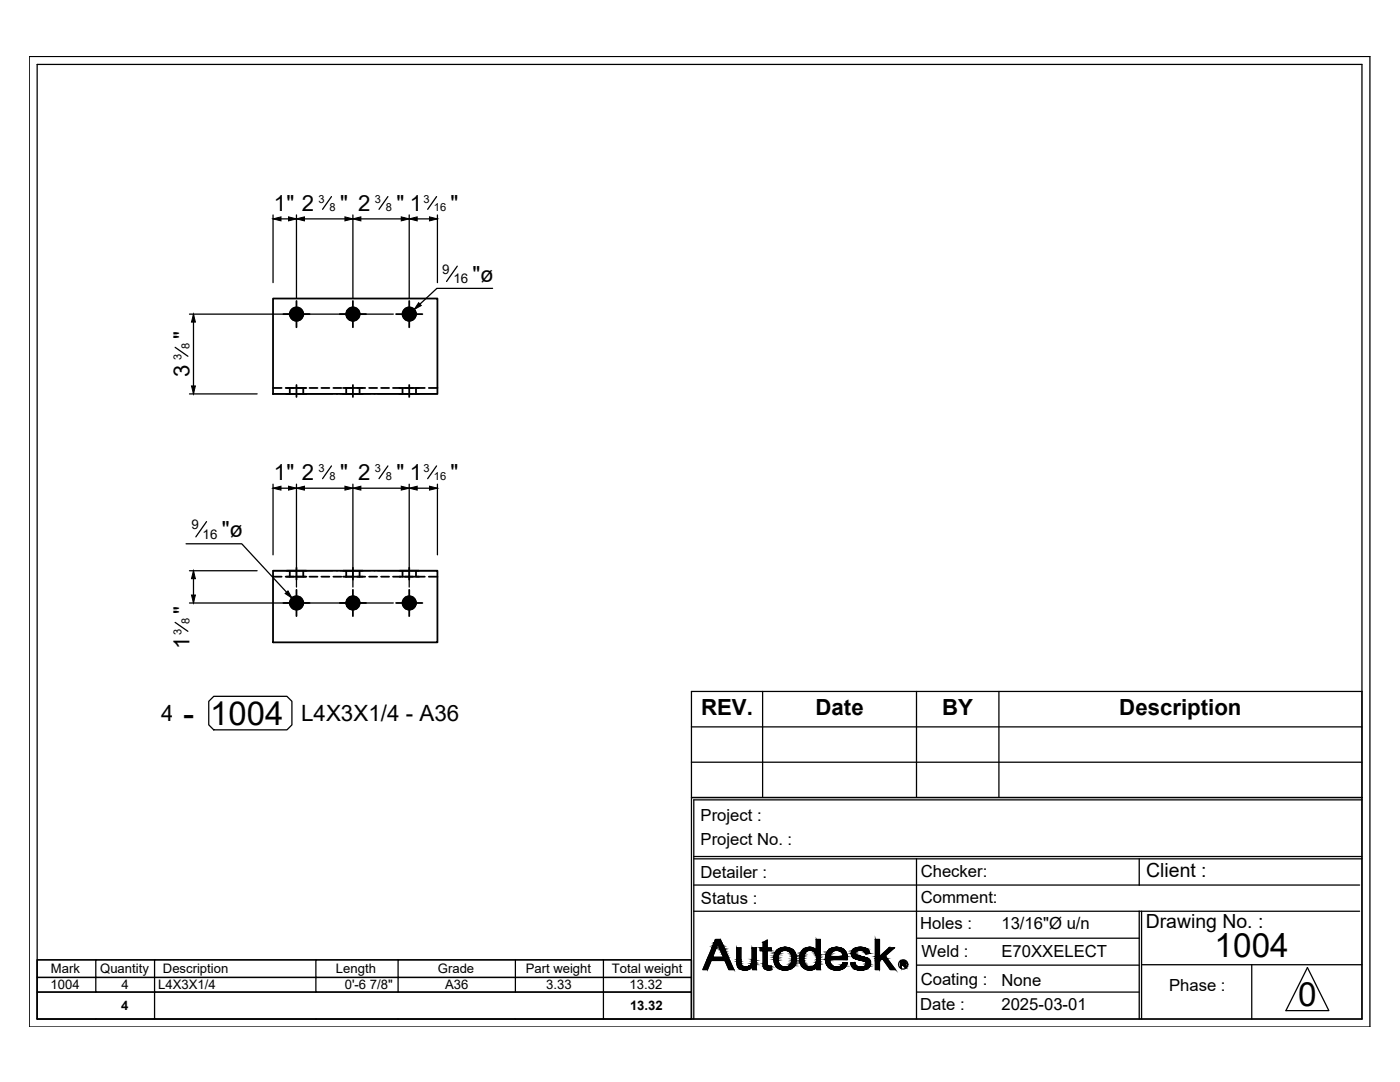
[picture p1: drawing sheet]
<svg xmlns="http://www.w3.org/2000/svg" width="279mm" height="216mm" viewBox="0 0 279 216" stroke-linecap="round" stroke-linejoin="round" font-family="sans-serif">
<g fill="none" stroke="#000" stroke-width=".36">
<path d="M54.5 59.6h32.8v19h-32.8zM54.5 77.4h1.7M56.5 62.7h5.3M57 77.4h4.1M57.2 78.6h3.9M57.8 77.4v1.2M59.2 76.8v2.4M59.2 60.1v5.2M60.5 77.4v1.2M61.8 77.4h1.6M64.1 77.4h1.6M66.5 77.4h1.6"/>
<path d="M67.8 62.7h5.3M68.5 77.4h4.4M68.5 78.6h3.9M69.1 77.4v1.2M70.4 76.8v2.4M70.4 60.1v5.2M71.8 77.4v1.2M73.7 77.4h1.6M76.1 77.4h1.5M78.4 77.4h6.4M79 62.7h5.3M79.7 78.6h3.9"/>
<path d="M80.3 77.4v1.2M81.7 76.8v2.4M81.7 60.1v5.2M83 77.4v1.2M85.6 77.4h1.7M54.5 113.9h32.8v14.3h-32.8zM54.5 115.1h1.7M57 115.1h4.1M57.2 113.9h3.9M57.8 113.9v1.2M59.2 113.3v2.4M59.2 117.7v5.2"/>
<path d="M60.5 113.9v1.2M61.8 115.1h1.6M64.1 115.1h1.6M66.5 115.1h1.6M68.5 115.1h4.4M68.5 113.9h3.9M69.1 113.9v1.2M70.4 113.3v2.4M70.4 117.7v5.2M71.8 113.9v1.2M73.7 115.1h1.6M76.1 115.1h1.5"/>
<path d="M78.4 115.1h6.4M79.7 113.9h3.9M80.3 113.9v1.2M81.7 113.3v2.4M81.7 117.7v5.2M83 113.9v1.2M85.6 115.1h1.7M56.5 120.3h5.3M67.8 120.3h5.3M79 120.3h5.3"/>
<circle cx="59.2" cy="62.7" r="1.34"/>
<circle cx="70.4" cy="62.7" r="1.34"/>
<circle cx="81.7" cy="62.7" r="1.34"/>
<circle cx="59.2" cy="120.3" r="1.34"/>
<circle cx="70.4" cy="120.3" r="1.34"/>
<circle cx="81.7" cy="120.3" r="1.34"/>
</g>
<g fill="none" stroke="#000" stroke-width=".25">
<path d="M5.8 11.3h267.6v193.6h-267.6zM7.4 12.9h264.4v190.4h-264.4zM66.2 39.2l-1.8 2.6M77.4 39.2l-1.8 2.6M87.1 39.2l-1.7 2.6M54.5 43.7h32.8M54.5 42.9v13.5M59.2 42.9v16.6M70.4 42.9v16.6M81.7 42.9v16.6M87.3 42.9v13.5M91.3 53.1l-2.2 3.1"/>
<path d="M98.3 57.5h-11.1l-4.5 4.3M35 69.3l2.5 1.8M37.8 78.6h13.5M37.8 62.7h40.7M38.6 62.7v15.9M54.5 78.6h4.4M59.7 78.6h.1M60.4 78.6h6M67.1 78.6h.1M67.9 78.6h6M74.6 78.6h.1M75.4 78.6h6"/>
<path d="M82.2 78.6h.1M82.9 78.6h4.4M54.5 97.4h32.8M54.5 96.6v14.1M59.2 96.6v20.5M66.2 93l-1.8 2.5M70.4 96.6v20.5M77.4 93l-1.8 2.5M81.7 96.6v20.5M87.1 93l-1.7 2.5M87.3 96.6v14.1M37.1 108.5h11.1l10.1 10.8"/>
<path d="M37.8 113.9h13.5M38.6 113.9v6.4M41.2 104.1l-2.1 3M54.5 113.9h4.4M59.7 113.9h.1M60.4 113.9h6M67.1 113.9h.1M67.9 113.9h6M74.6 113.9h.1M75.4 113.9h6M82.2 113.9h.1M82.9 113.9h4.4"/>
<path d="M35 124.2l2.5 1.8M37.8 120.3h40.7M42.7 138.9h14.6l1 1v4.7l-1 1h-14.6l-1-1v-4.7zM152.2 138v21.1M182.9 138v21.1M199.4 138v21.1M271.8 138h-133.8v21.1h133.8h-133.8v44.2M138 145h133.8M138 152.1h133.8M271.8 159.6h-133.3v43.7M138.5 170.9h133.3M138.5 171.4h133.3"/>
<path d="M138.5 176.6h132.8M182.9 171.4v31.9M227.4 171.4v5.2M7.4 191.5h130.6v11.8h-130.6zM19.1 191.5h-11.7v3.5h11.7h-11.7v3h11.7M19.1 198h-11.7v5.3h11.7M30.8 191.5h-11.7v3.5h11.7h-11.7v3h11.7h-11.7M63 191.5h-32.2v3.5h32.2h-32.2v3h32.2M63 198h-32.2v5.3h32.2M63 198h57.4M79.4 191.5h-16.4v3.5h16.4h-16.4v3h16.4M102.9 191.5h-23.5v3.5h23.5h-23.5v3h23.5"/>
<path d="M120.4 191.5h17.6v3.5h-17.6zM120.4 191.5h-17.5v3.5h17.5M120.4 195h17.6v3h-17.6zM120.4 195h-17.5v3h17.5M120.4 198h17.6v5.3h-17.6zM138.5 181.8h132.8M142.8 187.5h.9l-.4 .6 1.1 2.9h-2.2l2.5 .7 .8 1.8h.9l-2.7-6a2.08 2.08 0 0 0-.7 1.5l-.8 2 2.5 .7h-2.8l-.7 1.8h-.9zM147 189.1h.9v3.1a.84 .84 0 0 0 .9 .7l-1.5 .1-.3-1.1zM147.3 193l2.9-.2a1.94 1.94 0 0 1-2.9 .2zM150.1 189.1h.8v4.4h-.7v-.7h-.8a1.27 1.27 0 0 0 .7-1.4zM152.3 188.1l.8-.5v1.5h.8v.6h-.8v2.9l.5 .2-1.2 .1-.1-3.2h-.6v-.6h.6zM152.4 192.9l1.5-.1 .1 .7-1.2-.1z"/>
<path d="M155 189.7a2.51 2.51 0 0 1 3.3-.1h-1.6a1.7 1.7 0 0 0-1.1 2.8l.3 .4 .8 .2h-1.6a2.6 2.6 0 0 1-.1-3.3zM156.7 189.6h1.6a2.34 2.34 0 0 1 .1 3.3 2.34 2.34 0 0 1-3.3 .1h1.6a1.74 1.74 0 0 0 1.2-2.6l-.5-.5zM160.1 189.6a1.89 1.89 0 0 1 2.8 0 2.17 2.17 0 0 0-2.1 .4 1.98 1.98 0 0 0 .6 2.9l.3 .1h-1.5a2.64 2.64 0 0 1-.1-3.4zM160.2 193l2.1-.2 .7 .1a1.85 1.85 0 0 1-2.8 .1zM162.9 187.5h.8v6h-.7v-.6l-.7-.1a2.02 2.02 0 0 0-.1-3.1l-.5-.1h1.2zM165.3 189.7a2.41 2.41 0 0 1 3.2-.1 3.2 3.2 0 0 0-2.4 .3l-.3 .3-.2 .7 3.5 .1v.5h-3.5a1.45 1.45 0 0 0 1.4 1.5h-1.7a2.57 2.57 0 0 1 0-3.3zM165.3 193l2.1-.1 .6-.4 .3-.4 .8 .1a2.34 2.34 0 0 1-3.8 .8zM165.6 190.9h2.7l-.2-.6-.2-.4-.9-.3h1.5l.4 .5 .2 .9zM169.8 192.2l.8-.1 .2 .5 .4 .3 2.2 .1a2.38 2.38 0 0 1-3.5-.5zM170.3 189.5a2.54 2.54 0 0 1 2.9 0l-1.8 .2a.58 .58 0 0 0-.6 .8l.7 .2a3.1 3.1 0 0 1 2.2 1.1v.7l-.3 .5h-1.6a.79 .79 0 0 0 .8-.2 .79 .79 0 0 0 .2-.9l-.6-.2a3.2 3.2 0 0 1-2.2-.9l-.1-.3a.99 .99 0 0 1 .4-1zM171.7 189.6l1.5-.1 .4 .7-.8 .1-.3-.5zM174.7 187.5h.8v3.4l.6 .3-.6 .5v1.8h-.8z"/>
<path d="M175.5 190.9l1.9-1.8h1.1l-1.8 1.6 2 2.8h-1l-1.6-2.3zM179.7 191.8l.9 .1h-.7v.4h.8l-.8 .2v.6h-.2zM180.1 192.5h.3l.5 .6h-.3l-.3-.6zM180.3 191.9h.3l.1 .4h-.8h.5a.22 .22 0 0 0 .2-.2 .22 .22 0 0 0-.3-.2zM182.9 198h44.5M182.9 187.2h44.5M182.9 192.6h44.5M227.4 181.8v21.5M227.8 181.8v21.5M227.8 192.5h44M249.8 192.5v10.8M260.9 193.1l4.3 8.6h-8.6z"/>
<circle cx="180.3" cy="192.4" r=".92"/>
</g>
<g fill="#000" stroke="#000" stroke-width=".2">
<path d="M54.5 43.7l1.6-.4v.8zM59.2 43.7l1.6-.4v.8zM57.6 43.3l1.6 .4-1.6 .4zM70.4 43.7l1.6-.4v.8zM68.8 43.3l1.6 .4-1.6 .4zM81.7 43.7l1.6-.4v.8zM80.1 43.3l1.6 .4-1.6 .4zM85.7 43.3l1.6 .4-1.6 .4zM38.2 77h.8l-.4 1.6zM38.6 62.7l.4 1.6h-.8zM83.6 60.4l.5 .6-1.4 .8zM54.5 97.4l1.6-.4v.8z"/>
<path d="M59.2 97.4l1.6-.4v.8zM57.6 97l1.6 .4-1.6 .4zM70.4 97.4l1.6-.4v.8zM68.8 97l1.6 .4-1.6 .4zM81.7 97.4l1.6-.4v.8zM80.1 97l1.6 .4-1.6 .4zM85.7 97l1.6 .4-1.6 .4zM38.6 113.9l.4 1.6h-.8zM56.9 118.4l.6-.5 .8 1.4zM38.2 118.7h.8l-.4 1.6zM143.7 187.5l.1 .1h-.2zM147.3 193h.2z"/>
<path d="M148.6 193.6h.1zM152.3 192.9h.2zM152.3 188.1l.8-.5v.5zM153.3 193.5h.3zM153.7 192.8h.2zM155.1 193h.7zM156.5 189h.2zM157.1 189.6h1.2zM160.2 193h.7zM160.6 189.3h1.9zM162.3 192.8h.1zM165.3 193h1.7z"/>
<path d="M165.6 190.9h3.5v.1zM166.9 193.6h.3zM166.9 189h.1zM168.3 192.1h.3zM167.9 189.6h.6zM171.2 191.5h2.3zM171.7 193.6h.3zM171.8 193h1.6zM172.7 190.2h.9zM172.5 189.6h.8zM179.9 192.3h.8zM180.4 192.3h.3z"/>
<path d="M180.1 192.5h.3zM180.3 191.9h.4z"/>
<path d="M57.8 62.7l.1 .3 1.3-.3zM57.9 63l1.3-.3-1.2 .6zM58 63.3l.2 .3 1-.9z"/>
<path d="M58.2 61.7l-.2 .3 1.2 .7zM58 62l1.2 .7-1.3-.4zM57.9 62.3l-.1 .4h1.4z"/>
<path d="M59.2 62.7l-1 .9 .3 .2zM59.2 62.7l-.4 1.3-.3-.2zM59.2 62.7l-.4 1.3h.4z"/>
<path d="M58.8 61.4l.4 1.3v-1.4zM58.5 61.5l.3-.1 .4 1.3zM58.2 61.7l1 1-.7-1.2z"/>
<path d="M59.2 62.7v1.3h.3zM59.2 62.7l.6 1.1-.3 .2zM59.2 62.7l.6 1.1 .3-.2z"/>
<path d="M59.8 61.5l-.6 1.2 .9-1zM59.5 61.4l.3 .1-.6 1.2zM59.2 61.3v1.4l.3-1.3z"/>
<path d="M59.2 62.7l.9 .9 .2-.3zM59.2 62.7l1.3 .3-.2 .3zM59.2 62.7l1.3 .3v-.3z"/>
<path d="M59.2 62.7h1.3v-.4zM59.2 62.7l1.1-.7 .2 .3zM59.2 62.7l1.1-.7-.2-.3z"/>
<path d="M69.1 62.7v.3l1.3-.3zM69.1 63l1.3-.3-1.1 .6zM69.3 63.3l.2 .3 .9-.9z"/>
<path d="M69.5 61.7l-.2 .3 1.1 .7zM69.3 62l1.1 .7-1.3-.4zM69.1 62.3v.4h1.3z"/>
<path d="M69.5 63.6l.3 .2 .6-1.1zM70.4 62.7l-.3 1.3-.3-.2zM70.4 62.7l-.3 1.3h.3z"/>
<path d="M70.1 61.4l.3 1.3v-1.4zM69.8 61.5l.3-.1 .3 1.3zM69.5 61.7l.9 1-.6-1.2z"/>
<path d="M70.4 62.7v1.3h.4zM70.4 62.7l.7 1.1-.3 .2zM70.4 62.7l.7 1.1 .3-.2z"/>
<path d="M71.1 61.5l-.7 1.2 1-1zM70.8 61.4l.3 .1-.7 1.2zM70.4 61.3v1.4l.4-1.3z"/>
<path d="M70.4 62.7l1 .9 .2-.3zM70.4 62.7l1.3 .3-.1 .3zM70.4 62.7l1.3 .3 .1-.3z"/>
<path d="M70.4 62.7h1.4l-.1-.4zM70.4 62.7l1.2-.7 .1 .3zM70.4 62.7l1.2-.7-.2-.3z"/>
<path d="M80.3 62.7l.1 .3 1.3-.3zM80.4 63l1.3-.3-1.2 .6zM80.5 63.3l.2 .3 1-.9z"/>
<path d="M80.7 61.7l-.2 .3 1.2 .7zM80.5 62l1.2 .7-1.3-.4zM80.4 62.3l-.1 .4h1.4z"/>
<path d="M80.7 63.6l.3 .2 .7-1.1zM81.7 62.7l-.4 1.3-.3-.2zM81.7 62.7l-.4 1.3h.4z"/>
<path d="M81.3 61.4l.4 1.3v-1.4zM81 61.5l.3-.1 .4 1.3zM80.7 61.7l1 1-.7-1.2z"/>
<path d="M81.7 62.7v1.3h.3zM81.7 62.7l.6 1.1-.3 .2zM81.7 62.7l.6 1.1 .3-.2z"/>
<path d="M82.3 61.5l-.6 1.2 .9-1zM82 61.4l.3 .1-.6 1.2zM81.7 61.3v1.4l.3-1.3z"/>
<path d="M81.7 62.7l.9 .9 .2-.3zM81.7 62.7l1.3 .3-.2 .3zM81.7 62.7l1.3 .3v-.3z"/>
<path d="M81.7 62.7h1.3v-.4zM81.7 62.7l1.1-.7 .2 .3zM81.7 62.7l1.1-.7-.2-.3z"/>
<path d="M58.2 119.4l-.2 .3 1.2 .6zM58 119.7l1.2 .6-1.3-.3zM57.9 120l-.1 .3h1.4z"/>
<path d="M58.8 119l.4 1.3v-1.3zM58.5 119.2l.3-.2 .4 1.3zM58.2 119.4l1 .9-.7-1.1z"/>
<path d="M59.8 119.2l-.6 1.1 .9-.9zM59.5 119l.3 .2-.6 1.1zM59.2 119v1.3l.3-1.3z"/>
<path d="M69.5 119.4l-.2 .3 1.1 .6zM69.3 119.7l1.1 .6-1.3-.3zM69.1 120v.3h1.3z"/>
<path d="M70.1 119l.3 1.3v-1.3zM69.8 119.2l.3-.2 .3 1.3zM69.5 119.4l.9 .9-.6-1.1z"/>
<path d="M71.1 119.2l-.7 1.1 1-.9zM70.8 119l.3 .2-.7 1.1zM70.4 119v1.3l.4-1.3z"/>
<path d="M80.7 119.4l-.2 .3 1.2 .6zM80.5 119.7l1.2 .6-1.3-.3zM80.4 120l-.1 .3h1.4z"/>
<path d="M81.3 119l.4 1.3v-1.3zM81 119.2l.3-.2 .4 1.3zM80.7 119.4l1 .9-.7-1.1z"/>
<path d="M82.3 119.2l-.6 1.1 .9-.9zM82 119l.3 .2-.6 1.1zM81.7 119v1.3l.3-1.3z"/>
<path d="M57.8 120.3l.1 .4 1.3-.4zM57.9 120.7l1.3-.4-1.2 .7zM58 121l.2 .3 1-1z"/>
<path d="M59.2 120.3l-1 1 .3 .2zM59.2 120.3l-.4 1.3-.3-.1zM59.2 120.3l-.4 1.3 .4 .1z"/>
<path d="M59.2 120.3v1.4l.3-.1zM59.2 120.3l.6 1.2-.3 .1zM59.2 120.3l.6 1.2 .3-.2z"/>
<path d="M59.2 120.3l.9 1 .2-.3zM59.2 120.3l1.3 .4-.2 .3zM59.2 120.3l1.3 .4v-.4z"/>
<path d="M59.2 120.3h1.3v-.3zM59.2 120.3l1.1-.6 .2 .3zM59.2 120.3l1.1-.6-.2-.3z"/>
<path d="M69.1 120.3v.4l1.3-.4zM69.1 120.7l1.3-.4-1.1 .7zM69.3 121l.2 .3 .9-1z"/>
<path d="M69.5 121.3l.3 .2 .6-1.2zM70.4 120.3l-.3 1.3-.3-.1zM70.4 120.3l-.3 1.3 .3 .1z"/>
<path d="M70.4 120.3v1.4l.4-.1zM70.4 120.3l.7 1.2-.3 .1zM70.4 120.3l.7 1.2 .3-.2z"/>
<path d="M70.4 120.3l1 1 .2-.3zM70.4 120.3l1.3 .4-.1 .3zM70.4 120.3l1.3 .4 .1-.4z"/>
<path d="M70.4 120.3h1.4l-.1-.3zM70.4 120.3l1.2-.6 .1 .3zM70.4 120.3l1.2-.6-.2-.3z"/>
<path d="M80.3 120.3l.1 .4 1.3-.4zM80.4 120.7l1.3-.4-1.2 .7zM80.5 121l.2 .3 1-1z"/>
<path d="M81.7 120.3l-1 1 .3 .2zM81.7 120.3l-.4 1.3-.3-.1zM81.7 120.3l-.4 1.3 .4 .1z"/>
<path d="M81.7 120.3v1.4l.3-.1zM81.7 120.3l.6 1.2-.3 .1zM81.7 120.3l.6 1.2 .3-.2z"/>
<path d="M81.7 120.3l.9 1 .2-.3zM81.7 120.3l1.3 .4-.2 .3zM81.7 120.3l1.3 .4v-.4z"/>
<path d="M81.7 120.3h1.3v-.3zM81.7 120.3l1.1-.6 .2 .3zM81.7 120.3l1.1-.6-.2-.3z"/>
<path d="M141 191.7l.2 1.8 .7-1.8zM141 191.7l.2 1.8h-.9z"/>
<path d="M141.3 191l3.4 .7-2.5-.7zM141.3 191l3.4 .7h-3.7z"/>
<path d="M142.1 189.2l.1 1.8 .7-1.8zM142.1 189.2l.1 1.8h-.9z"/>
<path d="M142.2 189l.7 .2 .1-.2zM142.2 189l.7 .2h-.8z"/>
<path d="M142.3 188.7l.7 .3 .1-.3zM142.3 188.7l.7 .3h-.8z"/>
<path d="M142.4 188.4l.7 .3 .1-.3zM142.4 188.4l.7 .3h-.8z"/>
<path d="M142.5 188.1l.7 .3v-.3zM142.5 188.1l.7 .3h-.8z"/>
<path d="M142.8 187.6l.5 .5 .3-.5zM142.8 187.6l.5 .5h-.8z"/>
<path d="M142.8 187.5l.8 .1 .1-.1zM142.8 187.5l.8 .1h-.8z"/>
<path d="M143.6 187.6l.4 .5-.2-.5zM143.6 187.6l.4 .5h-.7z"/>
<path d="M143.3 188.1l.8 .1-.1-.1zM143.3 188.1l.8 .1h-.8z"/>
<path d="M143.3 188.2l.9 .4-.1-.4zM143.3 188.2l.9 .4h-.8z"/>
<path d="M143.4 188.6l.9 .2-.1-.2zM143.4 188.6l.9 .2h-.8z"/>
<path d="M143.5 188.8l.9 .1zM143.5 188.8l.9 .1z"/>
<path d="M143.5 188.9l.9 .1v-.1zM143.5 188.9l.9 .1h-.8z"/>
<path d="M143.6 189l.9 .2-.1-.2zM143.6 189l.9 .2h-.8z"/>
<path d="M143.7 189.2l.9 .3-.1-.3zM143.7 189.2l.9 .3h-.8z"/>
<path d="M143.8 189.5l1 .3-.2-.3zM143.8 189.5l1 .3h-.9z"/>
<path d="M143.9 189.8l1 .3-.1-.3zM143.9 189.8l1 .3h-.9z"/>
<path d="M144 190.1l1.1 .4-.2-.4zM144 190.1l1.1 .4h-.9z"/>
<path d="M144.2 190.5l1.1 .5-.2-.5zM144.2 190.5l1.1 .5h-.9z"/>
<path d="M142.2 191l3.4 .7-.3-.7zM142.2 191l3.4 .7h-.9z"/>
<path d="M144.7 191.7l1.7 1.8-.8-1.8zM144.7 191.7l1.7 1.8h-.9z"/>
<path d="M147 191.9h.9zM147 191.9h.9z"/>
<path d="M147 189.1l.9 2.4v-2.4zM147 189.1l.9 2.4h-.9z"/>
<path d="M147 191.5l.9 .3v-.3zM147 191.5l.9 .3h-.9z"/>
<path d="M147 191.8l.9 .1zM147 191.8l.9 .1z"/>
<path d="M147 191.9l.9 .3v-.3zM147 191.9l.9 .3h-.8z"/>
<path d="M147.1 192.2h.8zM147.1 192.2h.8z"/>
<path d="M147.1 192.2l.8 .2v-.2zM147.1 192.2l.8 .2h-.8z"/>
<path d="M147.1 192.4l.9 .1-.1-.1zM147.1 192.4l.9 .1h-.9z"/>
<path d="M147.1 192.5l.9 .1v-.1zM147.1 192.5l.9 .1h-.9z"/>
<path d="M147.1 192.6l1.1 .2-.2-.2zM147.1 192.6l1.1 .2h-1z"/>
<path d="M147.2 192.8h1zM147.2 192.8h1z"/>
<path d="M147.2 192.8l1.3 .1-.3-.1zM147.2 192.8l1.3 .1h-1.3z"/>
<path d="M147.2 192.9h1.6zM147.2 192.9h1.6z"/>
<path d="M147.3 192.9h1.5zM147.3 192.9h1.5z"/>
<path d="M147.3 192.9h1.5zM147.3 192.9l.2 .1z"/>
<path d="M148.5 193.6h.4zM148.5 193.6h.2z"/>
<path d="M148.3 193.5h.7zM148.3 193.5l.6 .1z"/>
<path d="M148.2 193.5h1zM148.2 193.5h.8z"/>
<path d="M148 193.5h1.3zM148 193.5h1.2z"/>
<path d="M149.4 192.8h.3zM149.4 192.8h.3z"/>
<path d="M147.9 193.4h1.6zM147.9 193.4l1.4 .1z"/>
<path d="M147.8 193.4h1.7zM147.8 193.4h1.7z"/>
<path d="M147.6 193.3l1.9 .1 .2-.1zM147.6 193.3l1.9 .1z"/>
<path d="M149.4 192.8h.4zM149.4 192.8h.4z"/>
<path d="M149.4 192.8h.7zM149.3 192.8h.8z"/>
<path d="M147.5 193.2h2.3zM147.5 193.2l2.2 .1z"/>
<path d="M147.4 193.1l2.4 .1 .2-.1zM147.4 193.1l2.4 .1h-2.3z"/>
<path d="M147.5 193h2.6zM147.3 193h2.8z"/>
<path d="M147.3 193l2.7 .1 .1-.1zM147.3 193l2.7 .1h-2.6z"/>
<path d="M148.9 192.9h1.2zM148.8 192.9h1.3z"/>
<path d="M148.8 192.9h1.3zM147.5 193h2.6z"/>
<path d="M149.1 192.9h1zM148.9 192.9h1.2z"/>
<path d="M149.3 192.8h.9zM149.1 192.9h1z"/>
<path d="M149.3 192.8h.9zM149.3 192.8h.9z"/>
<path d="M150.1 189.1l.8 2.3v-2.3zM150.1 189.1l.8 2.3h-.8z"/>
<path d="M150.1 191.4l.8 .2v-.2zM150.1 191.4l.8 .2h-.8z"/>
<path d="M150.1 191.6l.8 .4v-.4zM150.1 191.6l.8 .4h-.8z"/>
<path d="M150.1 192l.8 .3v-.3zM150.1 192l.8 .3h-.9z"/>
<path d="M150 192.3l.9 .2v-.2zM150 192.3l.9 .2h-1z"/>
<path d="M149.9 192.5l1 .1v-.1zM149.9 192.5l1 .1h-1.2z"/>
<path d="M149.7 192.6l1.2 .2v-.2zM149.4 192.8l.3-.2 1.2 .2z"/>
<path d="M149.4 192.8h1.5zM149.4 192.8h1.5z"/>
<path d="M149.7 192.8h1.2zM149.7 192.8h1.2z"/>
<path d="M149.8 192.8h1.1zM149.8 192.8h1.1z"/>
<path d="M150.1 192.8h.8zM150.1 192.8h.8z"/>
<path d="M150.2 192.8l.7 .7v-.7zM150.2 192.8l.7 .7h-.7z"/>
<path d="M152.3 188.1l.8 1v-1zM152.3 188.1l.8 1h-.8z"/>
<path d="M152.3 189.7l.8 2.5v-2.5zM152.3 189.7l.8 2.5h-.8z"/>
<path d="M152.3 192.2h.8zM152.3 192.2h.8z"/>
<path d="M152.3 192.2l.8 .1v-.1zM152.3 192.2l.8 .1h-.8z"/>
<path d="M152.3 192.3l.8 .3v-.3zM152.3 192.3l.8 .3h-.8z"/>
<path d="M152.3 192.6l.9 .1zM152.3 192.6l.9 .1z"/>
<path d="M152.3 192.7h.9zM152.3 192.7h.9z"/>
<path d="M152.3 192.7l1.1 .1zM152.3 192.7l1.1 .1h-1.1z"/>
<path d="M152.3 192.8h1.2zM152.3 192.8h1.2z"/>
<path d="M152.3 192.8h1.3zM152.3 192.8h1.3z"/>
<path d="M152.3 192.8h1.3zM152.3 192.8l.2 .1z"/>
<path d="M153.2 193.5h.5zM153.2 193.5h.4z"/>
<path d="M153 193.5h.8zM153 193.5h.7z"/>
<path d="M151.7 189.1l2.2 .6v-.6zM151.7 189.1l2.2 .6h-2.2z"/>
<path d="M153.7 192.8h.2zM153.6 192.8h.3z"/>
<path d="M153.6 192.8l.3 .1zM152.5 192.9h1.4z"/>
<path d="M152.5 192.9h1.5zM152.4 192.9h1.6z"/>
<path d="M152.4 192.9l1.6 .2v-.2zM152.4 192.9l1.6 .2h-1.6z"/>
<path d="M152.4 193.1l1.6 .2v-.2zM152.4 193.1l1.6 .2h-1.3z"/>
<path d="M152.7 193.3l1.3 .1zM152.7 193.3l1.3 .1z"/>
<path d="M152.8 193.4l1.2 .1zM152.8 193.4l1.2 .1z"/>
<path d="M152.9 193.5h1.1zM152.9 193.5h.9z"/>
<path d="M154.4 191.1l.9 .2v-.2zM154.4 191.1l.9 .2h-.9z"/>
<path d="M154.4 191.3l.9 .2v-.2zM154.4 191.3l.9 .2h-.9z"/>
<path d="M154.5 191l.8 .1v-.1zM154.5 191l.8 .1h-.9z"/>
<path d="M154.4 191.5l.9 .2v-.2zM154.4 191.5l.9 .2h-.8z"/>
<path d="M154.5 191.7l.8 .1v-.1zM154.5 191.7l.8 .1h-.8z"/>
<path d="M154.5 190.8l.8 .2v-.2zM154.5 190.8l.8 .2h-.8z"/>
<path d="M154.5 191.8l.8 .1v-.1zM154.5 191.8l.8 .1h-.8z"/>
<path d="M154.5 190.6l.8 .2v-.2zM154.5 190.6l.8 .2h-.8z"/>
<path d="M154.5 191.9l.9 .2-.1-.2zM154.5 191.9l.9 .2h-.9z"/>
<path d="M154.5 190.5l.8 .1 .1-.1zM154.5 190.5l.8 .1h-.8z"/>
<path d="M154.5 192.1l.9 .1v-.1zM154.5 192.1l.9 .1h-.8z"/>
<path d="M154.6 192.2l1 .2-.2-.2zM154.6 192.2l1 .2h-1z"/>
<path d="M154.6 190.3l.8 .2 .1-.2zM154.6 190.3l.8 .2h-.9z"/>
<path d="M154.6 190.3h.9zM154.6 190.3h.9z"/>
<path d="M154.6 192.4h1zM154.6 192.4h1z"/>
<path d="M154.7 192.4l1 .1zM154.7 192.4l1 .1z"/>
<path d="M154.7 190.1l.8 .2 .1-.2zM154.7 190.1l.8 .2h-.9z"/>
<path d="M154.7 190h1zM154.7 190l.9 .1z"/>
<path d="M154.7 192.5l1.1 .1zM154.7 192.5l1.1 .1z"/>
<path d="M154.8 192.6l1.1 .2-.1-.2zM154.8 192.6l1.1 .2h-1.1z"/>
<path d="M154.8 189.9l.9 .1 .1-.1zM154.8 189.9l.9 .1h-1z"/>
<path d="M154.8 189.9h1.1zM154.8 189.9h1z"/>
<path d="M154.8 192.8h1.3zM154.8 192.8h1.3z"/>
<path d="M154.9 189.8h1.2zM154.8 189.9h1.1z"/>
<path d="M154.9 192.8l1.3 .1zM154.9 192.8l1.3 .1z"/>
<path d="M154.9 192.9l1.6 .1zM154.9 192.9l1.6 .1z"/>
<path d="M155 189.7h1.3zM155 189.7h1.4z"/>
<path d="M155 189.7l1.1 .1 .2-.1zM155 189.7l1.1 .1h-1.2z"/>
<path d="M155.1 193h1.5zM155.1 193h.7z"/>
<path d="M155 193h1.6zM155 193h1.6z"/>
<path d="M155 189.6h1.6zM155 189.6h1.7z"/>
<path d="M155 189.6h1.6zM155 189.6l1.4 .1z"/>
<path d="M155 193h1.7zM155 193h1.7z"/>
<path d="M155 193h1.7zM155 193h1.6z"/>
<path d="M156.5 189h.5zM156.4 189h.6z"/>
<path d="M156.3 193.6h.7zM156.3 193.6h.5z"/>
<path d="M156.4 189l.7 .1zM156.2 189.1h.9z"/>
<path d="M155.1 189.6h2zM155.1 189.6h1.6z"/>
<path d="M156.3 193.5h.8zM156.3 193.5l.7 .1z"/>
<path d="M156.2 189.1h1.1zM156 189.1h1.3z"/>
<path d="M156 193.5h1.3zM156 193.5h1.1z"/>
<path d="M156 189.1h1.5zM155.9 189.1h1.6z"/>
<path d="M156 193.5h1.4zM156 193.5h1.3z"/>
<path d="M155.9 189.1l1.7 .1zM155.7 189.2h1.9z"/>
<path d="M155.7 193.4h1.9zM155.7 193.4l1.7 .1z"/>
<path d="M155.7 189.2l2 .1zM155.6 189.3h2.1z"/>
<path d="M155.7 193.4h2zM155.7 193.4h1.9z"/>
<path d="M155.6 189.3h2.3zM155.5 189.3h2.4z"/>
<path d="M155.5 193.3l2.2 .1 .2-.1zM155.5 193.3l2.2 .1z"/>
<path d="M155.5 189.3l2.5 .1zM155.3 189.4h2.7z"/>
<path d="M155.4 193.2h2.6zM155.4 193.2l2.5 .1z"/>
<path d="M155.3 189.4l2.9 .1zM155.2 189.5h3z"/>
<path d="M155.2 193.1l2.8 .1 .1-.1zM155.2 193.1l2.8 .1h-2.6z"/>
<path d="M155.2 189.5l3.1 .1-.1-.1zM155.1 189.6l.1-.1 3.1 .1z"/>
<path d="M155.1 193h3.1zM155.1 193l3 .1z"/>
<path d="M155.1 193h3.1zM155.1 193h3.1z"/>
<path d="M155.8 193h2.5zM155.1 193h3.1z"/>
<path d="M155.1 189.6h3.2zM155.1 189.6h3.2z"/>
<path d="M155.1 189.6h3.2zM155.1 189.6h2z"/>
<path d="M157.1 189.6h1.2zM156.7 189.6h1.6z"/>
<path d="M156.7 189.6h1.6zM156.7 189.6h1.6z"/>
<path d="M156.7 189.6h1.6zM156.7 189.6h1.6z"/>
<path d="M156.9 189.6l1.5 .1zM156.9 189.6l1.5 .1z"/>
<path d="M156.7 193h1.6zM156.7 193h1.6z"/>
<path d="M156.7 193h1.6zM156.6 193h1.7z"/>
<path d="M156.6 193h1.7zM155.8 193h2.5z"/>
<path d="M157 192.9h1.4zM156.7 193h1.6z"/>
<path d="M157.2 189.7l1.3 .1zM157.2 189.7l1.3 .1z"/>
<path d="M157.1 192.9h1.3zM157 192.9h1.4z"/>
<path d="M157.3 192.8h1.1zM157.1 192.9h1.3z"/>
<path d="M157.3 189.8l1.2 .1zM157.3 189.8l1.2 .1z"/>
<path d="M157.4 189.9l1.2 .1-.1-.1zM157.4 189.9l1.2 .1h-.9z"/>
<path d="M157.5 192.7l.9 .1 .1-.1zM157.3 192.8l.2-.1 .9 .1z"/>
<path d="M157.6 192.7h1zM157.5 192.7h1z"/>
<path d="M157.7 190h.9zM157.7 190h.9z"/>
<path d="M157.7 190l1 .1zM157.7 190l1 .1z"/>
<path d="M157.8 190.1l1 .2-.1-.2zM157.8 190.1l1 .2h-1z"/>
<path d="M157.7 192.5h1zM157.7 192.5h1z"/>
<path d="M157.7 192.5l.9 .2 .1-.2zM157.7 192.5l.9 .2h-1z"/>
<path d="M157.8 190.3l1 .1zM157.8 190.3l1 .1z"/>
<path d="M157.9 192.3l.8 .2 .1-.2zM157.9 192.3l.8 .2h-1z"/>
<path d="M157.9 190.4l.9 .2v-.2zM157.9 190.4l.9 .2h-.8z"/>
<path d="M157.9 192.2h.9zM157.9 192.2l.9 .1z"/>
<path d="M158 190.6h.8zM158 190.6h.8z"/>
<path d="M158 190.6l.9 .3-.1-.3zM158 190.6l.9 .3h-.8z"/>
<path d="M158 192l.8 .2v-.2zM158 192l.8 .2h-.9z"/>
<path d="M158 191.9h.9zM158 191.9l.8 .1z"/>
<path d="M158.1 191.7l.8 .2v-.2zM158.1 191.7l.8 .2h-.9z"/>
<path d="M158.1 190.9h.8zM158.1 190.9h.8z"/>
<path d="M158.1 190.9l.8 .3v-.3zM158.1 190.9l.8 .3h-.8z"/>
<path d="M158.1 191.3l.8 .1v-.1zM158.1 191.3l.8 .1h-.8z"/>
<path d="M158.1 191.4l.8 .2v-.2zM158.1 191.4l.8 .2h-.8z"/>
<path d="M158.1 191.6l.8 .1v-.1zM158.1 191.6l.8 .1h-.8z"/>
<path d="M158.1 191.2h.8zM158.1 191.2h.8z"/>
<path d="M158.1 191.2h.8zM158.1 191.2l.8 .1z"/>
<path d="M159.6 191.6h.8zM159.6 191.6h.8z"/>
<path d="M159.6 191.9h.9zM159.6 191.9h.9z"/>
<path d="M159.6 191.2l.8 .1zM159.6 191.2l.8 .1z"/>
<path d="M159.6 191.3l.8 .3v-.3zM159.6 191.3l.8 .3h-.8z"/>
<path d="M159.6 190.9l.8 .1v-.1zM159.6 190.9l.8 .1h-.8z"/>
<path d="M159.6 191l.8 .2v-.2zM159.6 191l.8 .2h-.8z"/>
<path d="M159.6 191.6l.9 .3-.1-.3zM159.6 191.6l.9 .3h-.9z"/>
<path d="M159.6 190.7l.8 .2 .1-.2zM159.6 190.7l.8 .2h-.8z"/>
<path d="M159.6 191.9l1 .3-.1-.3zM159.6 191.9l1 .3h-.9z"/>
<path d="M159.6 190.6h.9zM159.6 190.6l.9 .1z"/>
<path d="M159.7 192.2h.9zM159.7 192.2h.9z"/>
<path d="M159.7 190.4l.8 .2 .1-.2zM159.7 190.4l.8 .2h-.9z"/>
<path d="M159.7 192.2l1 .3-.1-.3zM159.7 192.2l1 .3h-.9z"/>
<path d="M159.7 190.3h.9zM159.7 190.3l.9 .1z"/>
<path d="M159.8 190.1h.9zM159.8 190.1h.9z"/>
<path d="M159.8 190.1l.8 .2 .1-.2zM159.8 190.1l.8 .2h-.9z"/>
<path d="M159.8 192.5h.9zM159.8 192.5h.9z"/>
<path d="M159.8 192.5l1.1 .2-.2-.2zM159.8 192.5l1.1 .2h-.9z"/>
<path d="M159.9 190l.8 .1 .1-.1zM159.9 190l.8 .1h-.9z"/>
<path d="M160 192.7h1zM160 192.7h1z"/>
<path d="M159.9 189.9l.9 .1 .2-.1zM159.9 189.9l.9 .1h-.9z"/>
<path d="M160 192.7l1.1 .1zM160 192.7l1.1 .1z"/>
<path d="M160 189.8h1.1zM160 189.8l1 .1h-1.1z"/>
<path d="M160 192.8l1.4 .1-.3-.1zM160 192.8l1.4 .1h-1.3z"/>
<path d="M160.1 189.7l1 .1 .2-.1zM160.1 189.7l1 .1h-1.1z"/>
<path d="M160.1 192.9h1.4zM160.1 192.9h1.4z"/>
<path d="M160.2 192.9l1.5 .1zM160.2 192.9l1.5 .1z"/>
<path d="M160.1 189.6h1.5zM160.1 189.6l1.2 .1z"/>
<path d="M161.5 189h.4zM161.3 189h.6z"/>
<path d="M160.1 189.6h1.5zM160.1 189.6h1.6z"/>
<path d="M160.1 189.6h1.5zM160.1 189.6h1.5z"/>
<path d="M161.3 193.6h.3zM161.3 193.6h.6z"/>
<path d="M160.2 193h1.5zM160.2 193h.7z"/>
<path d="M161.3 189l.7 .1zM161.2 189.1h.8z"/>
<path d="M161.2 189.1h1zM160.9 189.1h1.3z"/>
<path d="M161.3 193.5h.7zM161.3 193.5l.6 .1z"/>
<path d="M161 193.5h1.2zM161 193.5h1z"/>
<path d="M160.9 189.1h1.3zM160.9 189.1h1.3z"/>
<path d="M160.9 189.1l1.6 .2-.3-.2zM160.6 189.3l.3-.2 1.6 .2zM160.6 189.3h1.9z"/>
<path d="M161 193.5h1.2zM161 193.5h1.2z"/>
<path d="M162.3 192.8h.1zM162.2 192.8h.2z"/>
<path d="M162.2 192.8h.3zM162.2 192.8h.3z"/>
<path d="M162.2 192.8h.3zM162.2 192.8h.3z"/>
<path d="M160.7 193.4l1.5 .1 .3-.1zM160.7 193.4l1.5 .1z"/>
<path d="M162.2 192.8l.3 .1zM162.2 192.8l.3 .1z"/>
<path d="M160.6 189.3l2.1 .1-.2-.1zM160.3 189.4l.3-.1 2.1 .1z"/>
<path d="M160.7 193.3h1.8zM160.7 193.3l1.8 .1z"/>
<path d="M162.2 192.9h.5zM162.2 192.9h.5z"/>
<path d="M162.2 192.9h.6zM162.1 192.9h.7z"/>
<path d="M160.5 193.2l2 .1 .2-.1zM160.5 193.2l2 .1h-1.8z"/>
<path d="M160.3 189.4h2.4zM160.3 189.4h2.4z"/>
<path d="M160.3 189.4l2.6 .2-.2-.2zM160.1 189.6l.2-.2 2.6 .2z"/>
<path d="M162.1 192.9h.7zM162.1 192.9h.7z"/>
<path d="M160.4 193.2h2.4zM160.4 193.2h2.3z"/>
<path d="M162.1 192.9h.7zM162.1 192.9h.7z"/>
<path d="M162.1 192.9h.8zM162.1 192.9h.8z"/>
<path d="M160.1 189.6h2.8zM160.1 189.6h1.6z"/>
<path d="M162.1 192.9h.9zM162.1 192.9h.9z"/>
<path d="M160.9 193h2zM160.2 193h2.7z"/>
<path d="M160.2 193l2.6 .2 .1-.2zM160.2 193l2.6 .2h-2.4z"/>
<path d="M161.7 193h1.2zM160.9 193h2z"/>
<path d="M162 192.9h.9zM161.7 193h1.2z"/>
<path d="M162.1 192.9h.8zM162 192.9h.9z"/>
<path d="M162.9 187.5l.8 2.1v-2.1zM162.9 187.5l.8 2.1h-.8z"/>
<path d="M162.9 189.6h.8zM161.7 189.6h2z"/>
<path d="M161.7 189.6h2zM161.7 189.6h2z"/>
<path d="M161.9 189.6l1.8 .1zM161.9 189.6l1.8 .1z"/>
<path d="M162.2 189.7l1.5 .2v-.2zM162.2 189.7l1.5 .2h-1.3z"/>
<path d="M162.4 189.9l1.3 .2v-.2zM162.4 189.9l1.3 .2h-1z"/>
<path d="M162.7 190.1l1 .1v-.1zM162.7 190.1l1 .1z"/>
<path d="M162.7 190.2l1 .2v-.2zM162.7 190.2l1 .2h-.9z"/>
<path d="M162.8 190.4l.9 .3v-.3zM162.8 190.4l.9 .3h-.8z"/>
<path d="M162.9 190.7l.8 .3v-.3zM162.9 190.7l.8 .3h-.7z"/>
<path d="M163 191l.7 .4v-.4zM163 191l.7 .4h-.7z"/>
<path d="M163 191.4l.7 .1v-.1zM163 191.4l.7 .1h-.7z"/>
<path d="M163 191.5l.7 .3v-.3zM163 191.5l.7 .3h-.8z"/>
<path d="M162.9 191.8l.8 .3v-.3zM162.9 191.8l.8 .3h-.8z"/>
<path d="M162.9 192.1l.8 .3v-.3zM162.9 192.1l.8 .3h-.9z"/>
<path d="M162.8 192.4l.9 .2v-.2zM162.8 192.4l.9 .2h-1.1z"/>
<path d="M162.6 192.6h1.1zM162.6 192.6h1.1z"/>
<path d="M162.5 192.6l1.2 .2v-.2zM162.3 192.8l.2-.2 1.2 .2z"/>
<path d="M162.3 192.8h1.4zM162.3 192.8h1.4z"/>
<path d="M162.4 192.8h1.3zM162.4 192.8h1.3z"/>
<path d="M162.4 192.8h1.3zM162.4 192.8h1.3z"/>
<path d="M162.5 192.8h1.2zM162.5 192.8h1.2z"/>
<path d="M162.5 192.8l1.2 .1zM162.5 192.8l1.2 .1z"/>
<path d="M162.5 192.9h1.2zM162.5 192.9h1.2z"/>
<path d="M162.7 192.9h1zM162.7 192.9h1z"/>
<path d="M162.8 192.9h.9zM162.8 192.9h.9z"/>
<path d="M162.8 192.9h.9zM162.8 192.9h.9z"/>
<path d="M162.8 192.9h.9zM162.8 192.9h.9z"/>
<path d="M162.9 192.9h.8zM162.9 192.9h.8z"/>
<path d="M163 192.9l.7 .6v-.6zM163 192.9l.7 .6h-.7z"/>
<path d="M165.3 189.7h1.3zM165.3 189.7h1.3z"/>
<path d="M164.7 191.5l.9 .2v-.2zM164.7 191.5l.9 .2h-.9z"/>
<path d="M164.7 191.7l.9 .1v-.1zM164.7 191.7l.9 .1h-.8z"/>
<path d="M165.6 190.9l3.5 .1zM168.2 191h.9z"/>
<path d="M164.8 190.9l3.4 .1zM164.8 190.9l3.4 .1h-3.5z"/>
<path d="M164.8 191.8l.9 .2-.1-.2zM164.8 191.8l.9 .2h-.9z"/>
<path d="M164.8 190.7l.8 .2v-.2zM164.8 190.7l.8 .2h-.8z"/>
<path d="M164.8 190.7h.8zM164.8 190.7h.8z"/>
<path d="M164.8 192l.9 .1v-.1zM164.8 192l.9 .1h-.9z"/>
<path d="M164.8 192.1l1 .2-.1-.2zM164.8 192.1l1 .2h-.9z"/>
<path d="M164.9 190.5l.7 .2 .1-.2zM164.9 190.5l.7 .2h-.8z"/>
<path d="M164.9 190.4h.8zM164.9 190.4l.8 .1z"/>
<path d="M164.9 192.3h.9zM164.9 192.3h.9z"/>
<path d="M165 190.2l.7 .2 .1-.2zM165 190.2l.7 .2h-.8z"/>
<path d="M164.9 192.3l1.1 .2-.2-.2zM164.9 192.3l1.1 .2h-1z"/>
<path d="M165 190.1h.9zM165 190.1l.8 .1z"/>
<path d="M165 192.5l1 .1zM165 192.5l1 .1z"/>
<path d="M165 192.6h1zM165 192.6h1z"/>
<path d="M165.1 190l.8 .1 .1-.1zM165.1 190l.8 .1h-.9z"/>
<path d="M165 192.6l1.2 .2-.2-.2zM165 192.6l1.2 .2h-1.1z"/>
<path d="M165.1 189.9h1zM165.1 189.9l.9 .1z"/>
<path d="M165.1 189.9h1zM165.1 189.9h1z"/>
<path d="M165.1 192.8h1.2zM165.1 192.8h1.2z"/>
<path d="M165.2 192.8l1.3 .1-.2-.1zM165.2 192.8l1.3 .1h-1.2z"/>
<path d="M165.2 189.8l.9 .1 .2-.1zM165.2 189.8l.9 .1h-1z"/>
<path d="M165.3 192.9l1.5 .1zM165.3 192.9l1.5 .1z"/>
<path d="M165.3 189.7h1.3zM165.3 189.7l1 .1h-1.1z"/>
<path d="M165.3 189.7h1.3zM165.3 189.7h1.3z"/>
<path d="M165.3 189.6h1.6zM165.3 189.6l1.3 .1z"/>
<path d="M165.3 193h1.6zM165.3 193h1.6z"/>
<path d="M165.3 193h1.7zM165.3 193h1.7z"/>
<path d="M165.4 189.6h1.6zM165.3 189.6h1.6z"/>
<path d="M166.9 189h.3zM166.7 189h.5z"/>
<path d="M165.4 189.6h1.7zM165.4 189.6h1.6z"/>
<path d="M166.7 189h.6zM166.6 189h.7z"/>
<path d="M166.6 189l.9 .1zM166.4 189.1h1.1z"/>
<path d="M166.7 193.6h.6zM166.7 193.6h.5z"/>
<path d="M166.5 193.5h1zM166.5 193.5l.8 .1z"/>
<path d="M166.4 189.1h1.2zM166.3 189.1h1.3z"/>
<path d="M166.3 189.1l1.5 .1zM166 189.2h1.8z"/>
<path d="M165.4 189.6h2.3zM165.4 189.6h1.7z"/>
<path d="M166.3 193.5h1.4zM166.3 193.5h1.2z"/>
<path d="M166 189.2h1.9zM166 189.2h1.9z"/>
<path d="M166.2 193.5h1.6zM166.2 193.5h1.5z"/>
<path d="M166 189.2h2zM165.9 189.2h2.1z"/>
<path d="M165.4 189.6h2.5zM165.4 189.6h2.3z"/>
<path d="M166 193.4h1.9zM166 193.4l1.8 .1z"/>
<path d="M165.9 189.2l2.2 .1zM165.8 189.3h2.3z"/>
<path d="M165.8 189.3l2.4 .1zM165.7 189.4h2.5z"/>
<path d="M165.9 193.3h2.2zM165.9 193.3l2 .1z"/>
<path d="M165.8 193.3h2.4zM165.8 193.3h2.3z"/>
<path d="M165.7 189.4l2.6 .1zM165.5 189.5h2.8z"/>
<path d="M164.7 191h4.4zM164.7 191h4.4zM164.7 191h4.4zM164.7 191h4.4z"/>
<path d="M165.5 189.5l3 .1-.2-.1zM165.5 189.5l3 .1h-3.1z"/>
<path d="M165.6 193.2h2.8zM165.6 193.2l2.6 .1z"/>
<path d="M165.6 193.2h2.8zM165.6 193.2h2.8z"/>
<path d="M165.4 189.6h3.1zM165.4 189.6h2.5z"/>
<path d="M165.5 193.1h3zM165.5 193.1l2.9 .1z"/>
<path d="M167.9 189.6h.6zM167.7 189.6h.8z"/>
<path d="M167.7 189.6h.8zM167.1 189.6h1.4z"/>
<path d="M167.1 189.6h1.4zM167 189.6h1.5z"/>
<path d="M167 189.6h1.5zM167 189.6h1.5z"/>
<path d="M167 189.6l1.6 .1zM167 189.6l1.6 .1z"/>
<path d="M167.3 189.7l1.3 .1zM167.3 189.7l1.3 .1z"/>
<path d="M168.3 192.1l.8 .1zM168.3 192.1l.8 .1z"/>
<path d="M167.6 189.8h1.1zM167.6 189.8h1.1z"/>
<path d="M167.1 193h1.5zM167 193h1.6z"/>
<path d="M167 193h1.6zM165.3 193h3.3z"/>
<path d="M165.3 193l3.2 .1 .1-.1zM165.3 193l3.2 .1h-3z"/>
<path d="M167.1 193h1.6zM167.1 193h1.5z"/>
<path d="M167.6 189.8l1.2 .1zM167.6 189.8l1.2 .1z"/>
<path d="M167.4 192.9h1.3zM167.1 193h1.6z"/>
<path d="M167.6 192.8h1.1zM167.4 192.9h1.3z"/>
<path d="M167.9 189.9h.9zM167.9 189.9h.9z"/>
<path d="M167.9 189.9l1 .1zM167.9 189.9l1 .1z"/>
<path d="M167.8 192.7l.9 .1 .1-.1zM167.6 192.8l.2-.1 .9 .1z"/>
<path d="M168 190l.9 .1v-.1zM168 190l.9 .1z"/>
<path d="M167.8 192.7h1.1zM167.8 192.7h1z"/>
<path d="M168.1 190.1l.8 .2v-.2zM168.1 190.1l.8 .2z"/>
<path d="M168.1 190.3l.9 .1-.1-.1zM168.1 190.3l.9 .1h-.8z"/>
<path d="M168 192.5l.9 .2v-.2zM168 192.5l.9 .2h-1.1z"/>
<path d="M168 192.5h1zM168 192.5h.9z"/>
<path d="M168.2 190.4l.8 .1v-.1zM168.2 190.4l.8 .1h-.8z"/>
<path d="M168.2 190.5l.9 .2-.1-.2zM168.2 190.5l.9 .2h-.8z"/>
<path d="M168.2 192.3l.8 .2v-.2zM168.2 192.3l.8 .2h-1z"/>
<path d="M168.3 190.7l.8 .2v-.2zM168.3 190.7l.8 .2h-.8z"/>
<path d="M164.7 191l4.4 .3v-.3zM164.7 191l4.4 .3h-4.4z"/>
<path d="M168.2 192.2l.8 .1 .1-.1zM168.2 192.2l.8 .1h-.8z"/>
<path d="M164.7 191.3l4.4 .1zM164.7 191.3l4.4 .1z"/>
<path d="M164.7 191.4l4.4 .1v-.1zM164.7 191.4l4.4 .1h-4.4z"/>
<path d="M170.5 192.1l.1 .1zM169.8 192.2l.7-.1 .1 .1z"/>
<path d="M169.8 192.2h.8zM169.8 192.2h.8z"/>
<path d="M169.8 192.2l.9 .2-.1-.2zM169.8 192.2l.9 .2h-.9z"/>
<path d="M169.8 192.4l1 .1-.1-.1zM169.8 192.4l1 .1h-.9z"/>
<path d="M169.9 190.2l.8 .1zM169.9 190.2l.8 .1z"/>
<path d="M169.9 190.3l.9 .2-.1-.2zM169.9 190.3l.9 .2h-.9z"/>
<path d="M170 190h.7zM169.9 190h.8z"/>
<path d="M169.9 190l.8 .2v-.2zM169.9 190l.8 .2h-.8z"/>
<path d="M169.9 190.5h1zM169.9 190.5h1z"/>
<path d="M169.9 192.5l.9 .1zM169.9 192.5l.9 .1z"/>
<path d="M169.9 192.6l1 .1-.1-.1zM169.9 192.6l1 .1h-.9z"/>
<path d="M169.9 190.5h1zM169.9 190.5h1z"/>
<path d="M170 190.5l1.1 .1zM170 190.5l1.1 .1z"/>
<path d="M170 192.7l1.1 .1zM170 192.7l1.1 .1z"/>
<path d="M170 189.8l.7 .2 .3-.2zM170 189.8l.7 .2h-.7z"/>
<path d="M170.1 189.7h1zM170.1 189.7h1z"/>
<path d="M170.1 189.7h1zM170.1 189.7l.9 .1z"/>
<path d="M170 192.8l1.2 .1zM170 192.8l1.2 .1z"/>
<path d="M170 190.6l1.5 .1zM170 190.6l1.5 .1h-1.5z"/>
<path d="M170.1 192.9h1.4zM170.1 192.9h1.4z"/>
<path d="M170.1 189.7h1.3zM170.1 189.7h1z"/>
<path d="M170 190.7l1.7 .1zM170 190.7l1.7 .1z"/>
<path d="M170.1 192.9l1.7 .1zM170.1 192.9l1.7 .1z"/>
<path d="M171.6 189h.4zM171.4 189h.6z"/>
<path d="M170.1 189.6h1.6zM170.1 189.6h1.6z"/>
<path d="M170.1 189.6h1.6zM170.1 189.6l1.3 .1z"/>
<path d="M170 190.8h1.8zM170 190.8h1.8z"/>
<path d="M171.7 193.6h.2zM171.8 193.6h.1z"/>
<path d="M170.1 190.8l2.1 .1zM170.1 190.8l2.1 .1h-2.1z"/>
<path d="M171.8 193h1.6zM172.1 193h1.3z"/>
<path d="M170.1 193h3.3zM170.1 193h3.3z"/>
<path d="M171.4 189h.7zM171.2 189h.9z"/>
<path d="M171.2 189l1.2 .1zM171.1 189.1h1.3z"/>
<path d="M171.5 193.6h.6zM171.5 193.6h.5z"/>
<path d="M170.1 190.9l2.4 .1zM170.1 190.9l2.4 .1z"/>
<path d="M171.1 189.1h1.4zM170.9 189.1h1.6z"/>
<path d="M171.2 193.5h1.2zM171.2 193.5l.9 .1z"/>
<path d="M171.1 193.5h1.4zM171.1 193.5h1.3z"/>
<path d="M170.9 189.1l1.8 .1zM170.8 189.2h1.9z"/>
<path d="M170.2 189.6h2.3zM170.2 189.6h1.5z"/>
<path d="M170.2 191h2.4zM170.2 191h2.4z"/>
<path d="M170.2 191l2.6 .1zM170.2 191l2.6 .1z"/>
<path d="M170.8 189.2h2zM170.6 189.2h2.2z"/>
<path d="M170.9 193.4h1.8zM170.9 193.4l1.6 .1z"/>
<path d="M172.7 190.2l.2 .1zM172.8 190.3h.1z"/>
<path d="M170.8 193.4h1.9zM170.8 193.4h1.9z"/>
<path d="M170.6 189.2l2.3 .1zM170.5 189.3h2.4z"/>
<path d="M170.3 191.1h2.6zM170.3 191.1h2.6z"/>
<path d="M170.3 191.1h2.6zM170.3 191.1h2.6z"/>
<path d="M170.5 189.3h2.5zM170.5 189.3h2.5z"/>
<path d="M170.4 191.1l2.8 .1zM170.4 191.1l2.8 .1z"/>
<path d="M170.6 193.3l2.1 .1 .3-.1zM170.6 193.3l2.1 .1z"/>
<path d="M170.5 189.3l2.5 .1zM170.4 189.4h2.6z"/>
<path d="M170.5 193.3h2.5zM170.5 193.3h2.5z"/>
<path d="M170.4 189.4l2.8 .1-.2-.1zM170.3 189.5l.1-.1 2.8 .1z"/>
<path d="M170.5 191.2l2.8 .1zM170.5 191.2l2.8 .1z"/>
<path d="M170.4 193.2h2.8zM170.4 193.2l2.6 .1z"/>
<path d="M170.3 189.5h2.9zM170.3 189.5h2.9z"/>
<path d="M170.2 189.5h3zM170.2 189.5l2.3 .1z"/>
<path d="M170.4 193.2h2.8zM170.4 193.2h2.8z"/>
<path d="M172.5 189.6h.8zM171.7 189.6h1.6z"/>
<path d="M170.7 191.3l2.6 .1zM170.7 191.3l2.6 .1z"/>
<path d="M171.7 189.6h1.6zM171.7 189.6h1.6z"/>
<path d="M171.9 189.6l1.4 .1zM171.9 189.6l1.4 .1z"/>
<path d="M172.2 189.7h1.2zM172.2 189.7h1.2z"/>
<path d="M170.8 191.4l2.7 .1-.2-.1zM170.8 191.4l2.7 .1zM171.2 191.5h2.3z"/>
<path d="M170.2 193l3 .2 .2-.2zM170.2 193l3 .2h-2.8z"/>
<path d="M172.3 189.7l1.1 .1zM172.3 189.7l1.1 .1z"/>
<path d="M172.5 189.8h.9zM172.5 189.8h.9z"/>
<path d="M172.5 189.8l1 .2-.1-.2zM172.5 189.8l1 .2h-.8z"/>
<path d="M170.1 193h3.3zM170.1 193h3.3z"/>
<path d="M172.2 192.9h1.3zM171.8 193h1.6z"/>
<path d="M171.2 191.5h2.3zM171.2 191.5h2.3z"/>
<path d="M172.7 190h.8zM172.7 190h.8z"/>
<path d="M172.7 190l.9 .2-.1-.2zM172.7 190l.9 .2h-.9z"/>
<path d="M171.4 191.5l2.2 .1zM171.4 191.5l2.2 .1z"/>
<path d="M172.5 192.9h1zM172.2 192.9h1.3z"/>
<path d="M171.6 191.6l2 .1zM171.6 191.6l2 .1z"/>
<path d="M171.9 191.7h1.8zM171.9 191.7h1.8z"/>
<path d="M172.6 192.8h1zM172.6 192.8h1z"/>
<path d="M172.6 192.8l.9 .1 .1-.1zM172.5 192.9l.1-.1 .9 .1z"/>
<path d="M172.2 191.7l1.5 .1zM172.2 191.7l1.5 .1z"/>
<path d="M172.4 191.8h1.3zM172.4 191.8h1.3z"/>
<path d="M172.5 191.8h1.2zM172.5 191.8h1.2z"/>
<path d="M172.5 191.8l1.2 .1v-.1zM172.5 191.8l1.2 .1h-.9z"/>
<path d="M172.8 192.5l.8 .3 .1-.3zM172.8 192.5l.8 .3h-1z"/>
<path d="M172.9 192.5h.8zM172.9 192.5h.8z"/>
<path d="M172.8 191.9l.9 .1zM172.8 191.9l.9 .1z"/>
<path d="M172.8 192l.9 .1zM172.8 192l.9 .1z"/>
<path d="M172.8 192.1l.9 .1v-.1zM172.8 192.1l.9 .1h-.8z"/>
<path d="M172.9 192.3l.8 .2v-.2zM172.9 192.3l.8 .2h-.8z"/>
<path d="M172.9 192.2h.8zM172.9 192.2l.8 .1z"/>
<path d="M174.7 187.5l.8 3.4v-3.4zM174.7 187.5l.8 3.4h-.8z"/>
<path d="M174.7 190.9h.8zM174.7 190.9h.8z"/>
<path d="M174.7 190.9l1.4 .3-.6-.3zM174.7 190.9l1.4 .3h-1.4z"/>
<path d="M174.7 191.7l.8 1.8v-1.8zM174.7 191.7l.8 1.8h-.8z"/>
<path d="M174.7 191.3l.8 .4 .6-.4zM174.7 191.3l.8 .4h-.8z"/>
<path d="M174.7 191.2h1.4zM174.7 191.2l1.4 .1z"/>
<path d="M175.7 190.7l1.1 .2-.1-.2zM175.5 190.9l.2-.2 1.1 .2z"/>
<path d="M175.5 190.9h1.3zM175.5 190.9h1.3z"/>
<path d="M175.5 190.9l1.5 .3-.2-.3zM175.5 190.9l1.5 .3h-.9z"/>
<path d="M176.1 191.2l.9 .1zM176.1 191.2l.9 .1z"/>
<path d="M176.1 191.3l2.6 2.2-1.7-2.2zM176.1 191.3l2.6 2.2h-1z"/>
<path d="M177.4 189.1l-.7 1.6 1.8-1.6zM175.7 190.7l1.7-1.6-.7 1.6z"/>
<path d="M179.7 191.9l.2 .4v-.4zM179.7 191.9l.2 .4h-.2z"/>
<path d="M179.7 192.3h1zM179.7 192.3h1z"/>
<path d="M179.7 192.5l.2 .6v-.6zM179.7 192.5l.2 .6h-.2z"/>
<path d="M180.3 192.5h.2zM180.3 192.5h.2z"/>
<path d="M179.7 191.8h.7zM179.7 191.8h.7z"/>
<path d="M179.7 191.9h.6zM179.7 191.9h.6z"/>
<path d="M179.7 192.5h.7zM179.7 192.5h.4z"/>
<path d="M179.7 191.8h.8zM179.7 191.8h.8z"/>
<path d="M180.1 192.5h.3zM180.1 192.5h.3z"/>
<path d="M180.2 192.5h.3zM180.2 192.5h.3z"/>
<path d="M179.7 192.5h.8zM179.7 192.5h.7z"/>
<path d="M180.3 192.5h.2zM180.3 192.5h.2zM180.3 192.5h.2zM180.3 192.5h.2z"/>
<path d="M180.3 192.5l.3 .1zM180.3 192.5l.3 .1z"/>
<path d="M179.7 191.8h.8zM179.7 191.8h.8z"/>
<path d="M179.7 191.8l.9 .1zM179.7 191.8l.9 .1z"/>
<path d="M180.3 192.6l.3 .1zM180.3 192.6l.3 .1z"/>
<path d="M179.7 192.4h.9zM179.7 192.4l.8 .1z"/>
<path d="M180.4 192.7h.2zM180.4 192.7h.2zM180.4 192.7h.2zM180.4 192.7h.2z"/>
<path d="M180.4 192.7l.3 .1zM180.4 192.7l.3 .1z"/>
<path d="M179.7 191.9h.9zM179.7 191.9h.6z"/>
<path d="M179.7 192.3h1zM179.7 192.3l.9 .1z"/>
<path d="M180.3 191.9h.4zM180.3 191.9h.4z"/>
<path d="M180.3 191.9h.4zM180.3 191.9h.4z"/>
<path d="M180.4 191.9l.3 .1zM180.4 191.9l.3 .1z"/>
<path d="M180.4 192.3h.3zM180.4 192.3h.3zM180.4 192.3h.3z"/>
<path d="M180.4 192.3h.3zM180.2 192.3h.5z"/>
<path d="M180.5 192.8l.4 .3-.2-.3zM180.5 192.8l.4 .3h-.3z"/>
<path d="M180.5 192h.2zM180.5 192h.2z"/>
<path d="M180.5 192h.2zM180.5 192h.2z"/>
<path d="M180.5 192l.2 .1zM180.5 192l.2 .1z"/>
<path d="M180.5 192.2h.2zM180.5 192.2h.2z"/>
<path d="M180.5 192.2h.2zM180.5 192.2h.2z"/>
<path d="M180.5 192.2h.2zM180.4 192.3h.3z"/>
<path d="M180.6 192.1h.1zM180.6 192.1h.1z"/>
<path d="M180.6 192.1h.1zM180.6 192.1l.1 .1z"/>
</g>
<g fill="#fff" stroke="#fff" stroke-width=".2">
<path d="M31.9 140.4l3.1 3.8h-3.1zM31.9 140.4l3.1 3.8v-3.8z"/>
<path d="M34.4 139.6l6.6 5.4h-6.6zM34.4 139.6l6.6 5.4v-5.4z"/>
<path d="M42.4 139.6l15.2 5.3h-15.2zM42.4 139.6l15.2 5.3v-5.3z"/>
<path d="M58.8 140.2l1.9 4.1h-1.9zM58.8 140.2l1.9 4.1v-4.1z"/>
<path d="M60.1 140.4l32.2 3.8h-32.2zM60.1 140.4l32.2 3.8v-3.8z"/>
<path d="M86.9 52.4l11.7 4.4h-11.7zM86.9 52.4l11.7 4.4v-4.4z"/>
<path d="M54.8 38.6l4 3.8h-4zM54.8 38.6l4 3.8v-3.8z"/>
<path d="M60.1 38.6l9.4 3.8h-9.4zM60.1 38.6l9.4 3.8v-3.8z"/>
<path d="M71.3 38.6l9.5 3.8h-9.5zM71.3 38.6l9.5 3.8v-3.8z"/>
<path d="M82 38.6l9.6 3.8h-9.6zM82 38.6l9.6 3.8v-3.8z"/>
<path d="M38.1 65.9v9.5h-3.8zM34.3 65.9v9.5l3.8-9.5z"/>
<path d="M36.8 103.4l11.8 4.4h-11.8zM36.8 103.4l11.8 4.4v-4.4z"/>
<path d="M38.1 120.8v8.5h-3.8zM34.3 120.8v8.5l3.8-8.5z"/>
<path d="M54.8 92.3l4 3.8h-4zM54.8 92.3l4 3.8v-3.8z"/>
<path d="M60.1 92.3l9.4 3.8h-9.4zM60.1 92.3l9.4 3.8v-3.8z"/>
<path d="M71.3 92.3l9.5 3.8h-9.5zM71.3 92.3l9.5 3.8v-3.8z"/>
<path d="M82 92.3l9.6 3.8h-9.6zM82 92.3l9.6 3.8v-3.8z"/>
</g>
<g font-size="6.7">
<text x="36.6" y="144.7">-</text>
<text x="242.4" y="191">1004</text>
<text x="259.1" y="200.8">0</text>
</g>
<text font-size="6.6" x="41.9" y="144.6">1004</text>
<g font-size="4.5">
<text x="32.2" y="143.9">4</text>
<text x="60.1" y="143.9">L4X3X1/4 - A36</text>
</g>
<g font-size="4.4">
<text x="54.7" y="42.1">1&quot;</text>
<text x="60.2" y="42.1">2</text>
<text x="67.9" y="42.1">&quot;</text>
<text x="71.5" y="42.1">2</text>
<text x="79.1" y="42.1">&quot;</text>
<text x="81.8" y="42.1">1</text>
<text x="89.9" y="42.1">&quot;</text>
<text x="94.3" y="56.2">&quot;ø</text>
<text x="37.8" y="67.6" transform="rotate(-90 37.8 67.6)">&quot;</text>
<text x="37.8" y="75.3" transform="rotate(-90 37.8 75.3)">3</text>
<text x="54.7" y="95.8">1&quot;</text>
<text x="60.2" y="95.8">2</text>
<text x="67.9" y="95.8">&quot;</text>
<text x="71.5" y="95.8">2</text>
<text x="79.1" y="95.8">&quot;</text>
<text x="81.8" y="95.8">1</text>
<text x="89.9" y="95.8">&quot;</text>
<text x="44.2" y="107.2">&quot;ø</text>
<text x="37.8" y="122.5" transform="rotate(-90 37.8 122.5)">&quot;</text>
<text x="37.8" y="129.5" transform="rotate(-90 37.8 129.5)">1</text>
<text x="139.9" y="142.7">REV.</text>
<text x="162.8" y="142.7">Date</text>
<text x="188.1" y="142.7">BY</text>
<text x="223.4" y="142.7">Description</text>
</g>
<g font-size="3.9">
<text x="228.8" y="175.1">Client :</text>
<text x="228.6" y="185.2">Drawing No. :</text>
</g>
<g font-size="3.3">
<text x="139.8" y="163.8">Project :</text>
<text x="139.8" y="168.6">Project No. :</text>
<text x="139.8" y="175.2">Detailer :</text>
<text x="183.8" y="175">Checker:</text>
<text x="139.9" y="180.4">Status :</text>
<text x="183.6" y="185.4">Holes :</text>
<text x="183.8" y="180.2">Comment:</text>
<text x="199.9" y="185.4">13/16&quot;Ø u/n</text>
<text x="183.9" y="190.9">Weld :</text>
<text x="199.9" y="190.9">E70XXELECT</text>
<text x="183.8" y="196.6">Coating :</text>
<text x="199.9" y="196.8">None</text>
<text x="233.3" y="197.8">Phase :</text>
<text x="183.6" y="201.6">Date :</text>
<text x="199.9" y="201.6">2025-03-01</text>
</g>
<g font-size="2.7">
<text x="88.3" y="54.6">9</text>
<text x="90.5" y="56.5">16</text>
<text x="38.2" y="105.6">9</text>
<text x="40.4" y="107.5">16</text>
</g>
<g font-size="2.6">
<text x="10.1" y="197.4">1004</text>
<text x="10.2" y="194.2">Mark</text>
<text x="20" y="194.2">Quantity</text>
<text x="24.2" y="197.4">4</text>
<text x="31.6" y="197.4">L4X3X1/4</text>
<text x="32.5" y="194.2">Description</text>
<text x="67" y="194.2">Length</text>
<text x="68.8" y="197.4">0'-6 7/8&quot;</text>
<text x="87.4" y="194.2">Grade</text>
<text x="88.8" y="197.4">A36</text>
<text x="104.9" y="194.2">Part weight</text>
<text x="109" y="197.4">3.33</text>
<text x="122.1" y="194.2">Total weight</text>
<text x="125.7" y="197.4">13.32</text>
<text x="24.2" y="201.6">4</text>
<text x="125.7" y="201.6">13.32</text>
</g>
<g font-size="2.2">
<text x="63.5" y="40.5">3</text>
<text x="74.8" y="40.5">3</text>
<text x="84.5" y="40.5">3</text>
<text x="65.8" y="42.1">8</text>
<text x="77" y="42.1">8</text>
<text x="86.6" y="42.1">16</text>
<text x="36.2" y="71.9" transform="rotate(-90 36.2 71.9)">3</text>
<text x="37.8" y="69.7" transform="rotate(-90 37.8 69.7)">8</text>
<text x="63.5" y="94.2">3</text>
<text x="65.8" y="95.8">8</text>
<text x="74.8" y="94.2">3</text>
<text x="77" y="95.8">8</text>
<text x="84.5" y="94.2">3</text>
<text x="86.6" y="95.8">16</text>
<text x="37.8" y="124.6" transform="rotate(-90 37.8 124.6)">8</text>
<text x="36.2" y="126.8" transform="rotate(-90 36.2 126.8)">3</text>
</g>
</svg>
